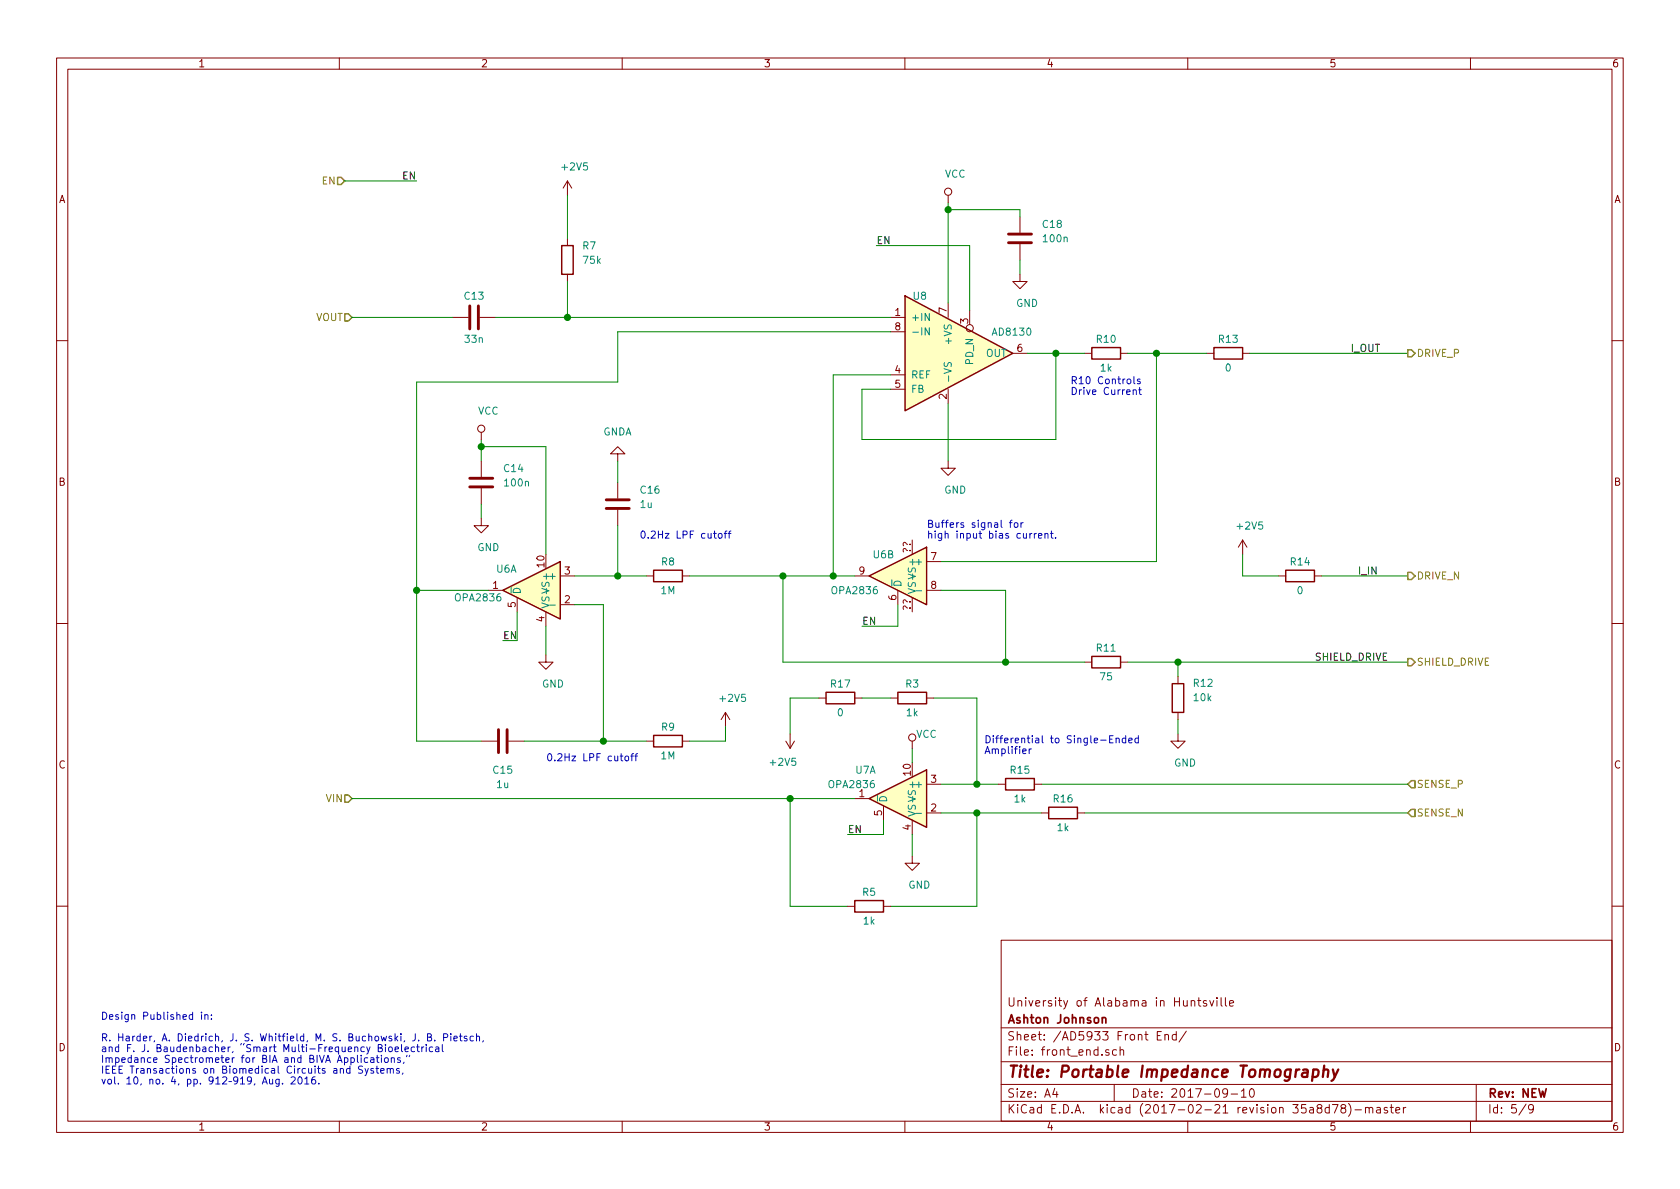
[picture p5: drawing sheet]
<svg xmlns="http://www.w3.org/2000/svg" width="297mm" height="210mm" viewBox="0 0 297 210" stroke-linecap="round" stroke-linejoin="round" font-family="sans-serif">
<g fill="none" stroke="#840000" stroke-width=".18">
<path d="M10 10.3h277v189.9h-277zM12 12.2h273v186.1h-273zM60 10.3v1.9M110 10.3v1.9M160 10.3v1.9M210 10.3v1.9M260 10.3v1.9M100.3 32v2.5M100.3 32l-.7 1.3M100.3 32l.8 1.3M167.6 34.5v1.3M180.3 38.3v2.8"/>
<path d="M80 56.1h2.8M84.8 56.1h2.8M100.3 42.2v1.2M100.3 48.5v1.3M157.5 56.1h2.5M157.5 58.7h2.5M167.6 53.6v2.5M171.4 54.9v2.5M180.3 48.5v1.3h1.3l-1.3 1.2-1.2-1.2h1.2M180.3 43.2v2.8M10 60.2h2M85.1 76.4v1.3"/>
<path d="M157.5 66.3h2.5M157.5 68.8h2.5M167.6 68.8v2.6M179.1 62.5h2.5M191.8 62.5h1.2M198.1 62.5h1.3M213.4 62.5h1.2M219.7 62.5h1.3M285 60.2h2M85.1 91.7v1.3h1.3l-1.3 1.2-1.3-1.2h1.3M85.1 81.5v2.8M85.1 86.4v2.7"/>
<path d="M109.2 80.3h1.3l-1.3-1.3-1.3 1.3h1.3v1.2M109.2 85.3v2.8M109.2 90.2v2.8M163.8 99.3h2.6M167.6 81.5v1.3h1.3l-1.3 1.3-1.2-1.3h1.2M219.7 95.5l-.8 1.3M219.7 95.5v2.5M219.7 95.5l.8 1.3M10 110.3h2M86.4 104.4h2.5M91.4 105.7v2.5M96.5 115.8v1.3h1.3l-1.3 1.3-1.3-1.3h1.3"/>
<path d="M96.5 108.2v2.5M99.1 101.8h2.5M99.1 106.9h2.5M114.3 101.8h1.3M120.6 101.8h1.3M151.1 101.8h2.6M158.7 104.4v2.5M163.8 104.4h2.6M191.8 117.1h1.2M198.1 117.1h1.3M208.3 119.6v1.3M226.1 101.8h1.2"/>
<path d="M232.4 101.8h1.3M285 110.3h2M85.1 131.1h2.8M89.9 131.1h2.8M114.3 131.1h1.3M120.6 131.1h1.3M128.3 126l-.8 1.2M128.3 126v2.5M128.3 126l.7 1.2M138.9 131.1l.8 1.2M139.7 129.8v2.5M140.5 131.1l-.8 1.2"/>
<path d="M144.8 123.4h1.2M151.1 123.4h1.3M157.5 123.4h1.2M161.3 131.1v1.2M163.8 138.7h2.6M163.8 123.4h1.3M176.5 138.7h1.3M182.9 138.7h1.2M208.3 129.8v1.3h1.2l-1.2 1.2-1.3-1.2h1.3M208.3 126v1.2M151.1 141.2h2.6M156.2 142.5v2.5"/>
<path d="M161.3 151.4v1.2h1.3l-1.3 1.3-1.3-1.3h1.3M161.3 145v2.6M163.8 143.8h2.6M184.1 143.8h1.3M190.5 143.8h1.3M10 160.2h2M149.9 160.3h1.2M156.2 160.3h1.3M177 166.3h108v32h-108zM210.6 177.1l.2-.2 .4 .1 .1 .9M211.8 176.9h.5M212 176.4v1.3l.3 .2"/>
<path d="M213.3 177l-.3-.1-.2 .2v.3l.5 .1v.3h-.5M213.9 176.9l.3 1 .4-1M215.2 176.4v.2M215.2 176.9v1M215.9 176.4v1.3l.2 .2M216.7 176.4v1.3l.2 .2M217.4 177.4l.7-.1-.1-.3-.4-.1-.2 .2v.7h.6M285 160.2h2M60 198.3v1.9M110 198.3v1.9M160 198.3v1.9M177 194.8h108"/>
<path d="M177 191.8h108M177 187.8h108M177 181.8h108M186.5 192.5l-.4 1h1M186.8 193v1M196.1 185.7l-.4-.1-.2 .2 .1 .2 .5 .2v.3h-.6M197 191.8v3M197.4 185.7l-.4-.1-.3 .3 .1 .6h.6M198 185.7l.3-.1 .3 .1 .1 .9M198 185.1v1.5M204.6 183.1h.5M205.3 182.4h-.7v1.5h.7"/>
<path d="M206 183.1l.2-.2 .4 .1v.9M206 182.9v1M208 183l-.5-.1-.2 .3v.6l.2 .1 .5-.1M208 182.4v1.5M209.8 182.3l-1.3 2M210 198.3v1.9M217 193.2l-.1 .2a.48 .48 0 0 1-.6-.1v-.6a.48 .48 0 0 1 .6-.1l.1 .1a1.19 1.19 0 0 1-.2 1.2l-.5 .1M217.7 193.5h1.1M219.5 193l.4-.5v1.5M219.5 194h.8M221.1 192.6l.2-.1a.8 .8 0 0 1 .5 .8 .8 .8 0 0 1-.5 .7 1 1 0 0 1-.2-1.4zM233.1 196l-.2-.3v-.2l.2-.2 .5 .1 .1 .2v.2l-.7 .2a.48 .48 0 0 0-.1 .7l.2 .1 .6-.1a.48 .48 0 0 0-.2-.7"/>
<path d="M235 195.9l-.4-.1-.3 .3 .1 .6 .2 .1 .4-.1M235 195.3v1.5M235.6 195.3h1l-.7 1.5M237.4 196l-.3-.3 .1-.2 .2-.2 .4 .1 .1 .2v.2l-.7 .2a.48 .48 0 0 0 0 .7l.2 .1 .5-.1a.48 .48 0 0 0-.1-.7h-.2M238.4 195.1a1.71 1.71 0 0 1 0 2.3M239.6 196.3h1.1M241.4 196l.1-.1a.37 .37 0 0 1 .6 .1v.8M241.4 195.8v1M242.1 196l.2-.2 .3 .1 .1 .9M243.4 195.9h.6l.1 .9M244.1 196.2l-.5 .1-.2 .2 .2 .3 .5-.1M245.3 195.9l-.4-.1-.2 .2 .1 .3 .5 .1v.3h-.6"/>
<path d="M245.8 195.8h.6M246 195.3v1.3l.4 .2M246.8 196.3l.7-.1-.1-.3-.4-.1-.2 .2 .1 .7h.5M248.1 195.8v1M248.6 195.8l-.5 .3M260 198.3v1.9M261 191.8v6.5M269.8 195.2l-1.2 2M271.1 196l-.3 .3-.4-.1-.1-.2v-.4l.1-.2 .4-.1 .2 .2a1.19 1.19 0 0 1-.2 1.2l-.4 .1"/>
<circle cx="167.6" cy="33.9" r=".63"/>
<circle cx="171.4" cy="58" r=".63"/>
<circle cx="85.1" cy="75.8" r=".63"/>
<circle cx="161.3" cy="130.4" r=".63"/>
</g>
<path d="M230.4 189.2h.8l-.1 1.2M231.2 189.6l-.7 .1a.4 .4 0 0 0-.3 .3 .4 .4 0 0 0 .2 .4l.7-.1M232.2 189.2a.68 .68 0 0 1 .9 .1v.8a.66 .66 0 0 1-1 .2M232.2 189.1l-.2 2M234 189.3a.52 .52 0 0 1 .9 .1l-.2 1M234.1 188.4l-.2 2M235.7 189.1l.3 1.3M236.6 189.1l-.9 1.8-.3 .2" fill="none" stroke="#840000" stroke-width=".41"/>
<path d="M194.9 180.1l.2-.2 .4 .1v.9" fill="none" stroke="#840000" stroke-width=".3"/>
<path d="M59.7 31.4h.6l.7 .6-.7 .6h-.6zM61 55.5h.6l.6 .6-.6 .7h-.6zM248.9 61.8h.7l.6 .7-.6 .6h-.7zM248.9 101.2h.7l.6 .6-.6 .7h-.7zM248.9 116.5h.7l.6 .6-.6 .6h-.7zM249.6 138h.6v1.3h-.6l-.7-.6zM61 140.6h.6l.6 .6-.6 .7h-.6zM249.6 143.1h.6v1.3h-.6l-.7-.6z" fill="none" stroke="#848400" stroke-width=".25"/>
<path d="M83.1 54.1v4.1M84.6 54.1v4.1M178.3 42.9h4.1M178.3 41.4h4.1M83.1 86.1h4M83.1 84.6h4M107.2 89.9h4.1M107.2 88.4h4.1M88.1 129v4.1M89.7 129v4.1" fill="none" stroke="#840000" stroke-width=".51"/>
<g fill="none" stroke="#840000" stroke-width=".25">
<path d="M99.3 43.4h2v5.1h-2zM160 52.3l19.1 10.2-19.1 10.1zM193 61.5h5.1v2h-5.1zM214.6 61.5h5.1v2h-5.1zM88.9 104.4l10.2-5.1v10.2zM115.6 100.8h5v2.1h-5zM153.7 101.8l10.1-5v10.1zM193 116.1h5.1v2h-5.1zM227.3 100.8h5.1v2.1h-5.1zM115.6 130h5v2.1h-5zM146 122.4h5.1v2.1h-5.1zM158.7 122.4h5.1v2.1h-5.1z"/>
<path d="M177.8 137.7h5.1v2h-5.1zM207.3 120.9h2v5.1h-2zM151.1 159.3h5.1v2h-5.1zM153.7 141.2l10.1-5.1v10.2zM185.4 142.7h5.1v2.1h-5.1z"/>
</g>
<g fill="#ffffc2" stroke="#ffffc2" stroke-width=".18">
<path d="M160 52.3l19.1 10.2-19.1 10.1z"/>
<path d="M153.7 101.8l10.1-5v10.1z"/>
<path d="M88.9 104.4l10.2-5.1v10.2z"/>
<path d="M153.7 141.2l10.1-5.1v10.2z"/>
</g>
<path d="M164.3 58v1.2l-.7-1.2v1.2M167 64.1l-.1 .5 .2 .2h.3l.3-.6 .3-.1 .2 .2-.1 .5M97.2 107h1M162 104.5h.9M162 143.8h.9" fill="none" stroke="#008484" stroke-width=".18"/>
<g fill="none" stroke="#008400" stroke-width=".18">
<path d="M61 32h12.7M100.3 34.5v7.7M167.6 35.8v17.8M167.6 37.1h12.7v1.2M62.2 56.1h17.8M87.6 56.1h69.9M100.3 49.8v6.3M154.9 43.4h16.5v11.5M157.5 58.7h-48.3v8.9h-35.5v63.5h11.4M180.3 46v2.5M85.1 77.7v3.8M85.1 79h11.4v19"/>
<path d="M157.5 66.3h-10.2v35.5M167.6 71.4v10.1M181.6 62.5h10.2M186.7 62.5v15.2h-34.3v-8.9h5.1M199.4 62.5h14M204.5 62.5v36.8h-38.1M221 62.5h27.9M85.1 89.1v2.6M109.2 81.5v3.8M109.2 93v8.8M219.7 98v3.8h6.4M73.7 104.4h12.7"/>
<path d="M91.4 108.2v5.1M96.5 110.7v5.1M101.6 101.8h12.7M101.6 106.9h5.1v24.2M121.9 101.8h29.2M138.4 101.8v15.3h53.4M158.7 106.9v3.8h-6.3M166.4 104.4h11.4v12.7M199.4 117.1h49.5M208.3 117.1v2.5M233.7 101.8h15.2M92.7 131.1h21.6"/>
<path d="M128.3 128.5v2.6h-6.4M144.8 123.4h-5.1v6.4M152.4 123.4h5.1M161.3 132.3v2.6M165.1 123.4h7.6v15.3M166.4 138.7h10.1M184.1 138.7h64.8M208.3 127.2v2.6M62.2 141.2h88.9M139.7 141.2v19.1h10.2M156.2 145v2.6h-6.3M161.3 147.6v3.8"/>
<path d="M166.4 143.8h17.7M172.7 143.8v16.5h-15.2M191.8 143.8h57.1"/>
</g>
<g fill="#008400" stroke="#008400" stroke-width=".25">
<circle cx="100.3" cy="56.1" r=".51"/>
<circle cx="167.6" cy="37.1" r=".51"/>
<circle cx="186.7" cy="62.5" r=".51"/>
<circle cx="147.3" cy="101.8" r=".51"/>
<circle cx="204.5" cy="62.5" r=".51"/>
<circle cx="208.3" cy="117.1" r=".51"/>
<circle cx="177.8" cy="117.1" r=".51"/>
<circle cx="138.4" cy="101.8" r=".51"/>
<circle cx="109.2" cy="101.8" r=".51"/>
<circle cx="106.7" cy="131.1" r=".51"/>
<circle cx="73.7" cy="104.4" r=".51"/>
<circle cx="85.1" cy="79" r=".51"/>
<circle cx="139.7" cy="141.2" r=".51"/>
<circle cx="172.7" cy="143.8" r=".51"/>
<circle cx="172.7" cy="138.7" r=".51"/>
</g>
<g fill="none" stroke="#0000c2" stroke-width=".18">
<path d="M200.4 69.1l.1-.2 .3 .1 .1 .8M200.4 68.9v.9M200.5 66.6v1.1l.2 .2M201.3 68.9h.5M201.5 68.5v1.1l.3 .2M201.6 67.1l-.3-.1-.2 .2v.2l.5 .1v.3h-.5M127.1 94.4l.3-.1 .2 .2v.6l-.3 .1-.3-.3zM128 94.3h.5M128.5 93.9l-.3 .2v1.1M128.8 94.3h.4M129.2 93.9l-.3 .2v1.1M178.5 92.4h.4"/>
<path d="M178.9 92l-.3 .2v1.1M179.4 92.5l.3-.1 .3 .3-.1 .5-.3 .1-.2-.2zM180.5 92.4v.9M180.9 92.4l-.4 .3M182.4 94.3l-.3 .3M182.9 94.3v.9M183.2 94.3l-.3 .3M183.6 94.7l.6-.1-.1-.2-.3-.1-.2 .2 .1 .6h.4M184.8 94.5l.1-.2 .3 .1 .1 .8M184.8 94.3v.9M185.7 94.3h.5M185.9 93.9v1.1l.3 .2"/>
<path d="M186.6 95v.2M110.6 133.8l.3-.1 .2 .1-.1 .7h-.3l-.2-.2zM111.5 133.7h.5M112 133.3l-.3 .1v1.1M112.2 133.7h.5M112.7 133.3l-.3 .1v1.1M182 132.4v.9M182.3 132.4l-.3 .3M196.2 130.7h.4M196.8 130.1h-.6v1.3h.6M197.3 130.7l.2-.2 .3 .1 .1 .8M197.3 130.5v.9"/>
<path d="M199 130.6l-.3-.1-.3 .3 .2 .5h.4M199 130.1v1.3M199.6 130.9l.6-.1-.1-.2-.4-.1-.1 .2v.6h.5M201.3 130.6l-.4-.1-.2 .3 .1 .5h.5M201.3 130.1v1.3M35.6 179v.1M35.6 179.4v.9M36.2 179.5l.2-.1 .3 .1 .1 .8M36.2 179.4v.9M37.4 179.5v.1M37.4 180.1v.2M47.7 190.8v.8l.3 .1 .2-.1"/>
<path d="M48.2 190.8v.9M49.4 190.8l-.1 1.2-.2 .1-.3-.1M49.4 190.9l-.4-.1-.3 .3 .2 .5h.5M50 191.6v.1M51.5 190.5l.4-.1 .2 .1 .1 .3-.1 .2-.7 .7h.8M52.8 190.5l.2-.1a.67 .67 0 0 1 .4 .7 .67 .67 0 0 1-.4 .6l-.3-.2v-.3zM53.9 190.8l.4-.4v1.3M53.9 191.7h.7M55.7 190.4l-.4 .1a.81 .81 0 0 0 0 1.2l.4-.1 .1-.4-.2-.3h-.3l-.2 .3M56.4 191.6v.1M62.1 187.1l.3-.1 .3 .3-.2 .5h-.4M63.2 186.6v1.1l.2 .2"/>
<path d="M63.9 187v.9M64.1 188.6l-.5-.1-.2 .3 .1 .3 .6 .2v.4l-.2 .1-.5-.1M64.5 188.9l.3 .9M65 187.1l-.4-.1-.2 .3 .1 .5h.5M65.1 188.9l-.4 1.2-.2 .1M65.6 187.1h.4l.1 .8M66 189l-.3-.1-.1 .2v.2l.4 .1v.3h-.4M66.1 187.3l-.4 .1-.2 .2 .1 .2h.5M66.5 188.9h.5M66.5 187h.5M66.6 188.5v1.1l.4 .2M66.7 186.6v1.1l.3 .2"/>
<path d="M66.9 185.3h.5l.2-.2-.1-.3-.6-.1v1.3h.5l.2-.2v-.3l-.3-.2M67.3 189.4l.6-.2v-.2l-.4-.1-.2 .2 .1 .6h.5M67.4 186.6v.1M67.4 187v.9M68.1 187.1l.3-.1 .3 .3-.2 .5-.3 .1-.2-.3zM68.1 185.1v.9M68.5 189.1l.1-.2 .3 .1 .1 .8M68.5 188.9v.9M68.8 185.3l.1-.2 .4 .2 .1 .4-.2 .2-.3 .1-.1-.2zM69 189.1l.2-.2 .3 .1v.8M69.2 187.2l.2-.2 .3 .1v.8M69.2 187v.9"/>
<path d="M69.8 185.5l.7-.1-.1-.2-.4-.1-.2 .2 .1 .6h.5M70.6 189l-.3-.1-.2 .2 .1 .2 .4 .1v.3h-.5M70.8 187.1l-.3-.1-.2 .2v.2l.5 .1v.3h-.5M71 184.7v1.1l.2 .2M71.2 189.7l-.1 .3M71.4 187.8l-.1 .3M71.6 185.5l.6-.1v-.2l-.4-.1-.2 .2 .1 .6h.5M72 186.6l-.1 .3M72.4 186.6l-.1 .3M73.3 185.2l-.4-.1-.2 .3 .1 .5h.5M73.4 182.8v.9l-.2 .3-.3 .1M73.7 185.1h.4"/>
<path d="M73.8 184.7v1.1l.3 .2M74 183.9v.2M74.6 185.1v.9M74.9 185.1l-.3 .3M75.4 184.7v.1M75.4 185.1v.9M75.6 183.4h.5l.2-.2-.1-.3-.6-.1v1.3h.5l.2-.2v-.3l-.3-.2M76.5 185.2l-.4-.1-.2 .3 .1 .5h.5M76.9 183.9v.2M77 185.2h.5l.1 .8M77.6 185.4l-.4 .1-.2 .2v.2h.6M78.2 184.7v1.1l.2 .2"/>
<path d="M78.4 183.5l.6-.1 .2-.2-.1-.3-.2-.1h-.5v1.3M79.7 182.8v.1M79.7 183.2v.9M80.3 183.6l.5-.1v-.2l-.4-.1-.1 .2v.6h.5M81.2 183.2h.5M81.4 182.8v1.1l.3 .2M82.5 183.3l-.3-.1-.1 .2v.2l.4 .1v.3h-.4M83.7 183.3l-.4-.1-.2 .3 .1 .5h.5M84.3 183.4l.1-.2 .3 .1 .1 .8M84.3 182.8v1.3M85.4 184l-.1 .2"/>
</g>
<text font-size="2.8" fill="#840000" x="178" y="190.5">Title: Portable Impedance Tomography</text>
<g font-size="2.1" fill="#840000">
<text x="178" y="178">University of Alabama in Huntsville</text>
<text x="178" y="184">Sheet: /AD5933 Front End/</text>
<text x="178" y="181">Ashton Johnson</text>
<text x="178" y="186.7">File: front_end.sch</text>
<text x="178" y="196.9">KiCad E.D.A. kicad (2017-02-21 revision 35a8d78)-master</text>
<text x="178" y="194.1">Size: A4</text>
<text x="200" y="194.1">Date: 2017-09-10</text>
<text x="263" y="194.1">Rev: NEW</text>
<text x="263" y="196.9">Id: 5/9</text>
</g>
<g font-size="1.8" fill="#840000">
<text x="35" y="11.9">1</text>
<text x="85" y="11.9">2</text>
<text x="135" y="11.9">3</text>
<text x="185" y="11.9">4</text>
<text x="235" y="11.9">5</text>
<text x="285" y="11.9">6</text>
<text x="10.4" y="35.9">A</text>
<text x="285.4" y="35.9">A</text>
<text x="158.3" y="55.9">1</text>
<text x="158.3" y="58.4">8</text>
<text x="167.4" y="55.3" transform="rotate(-90 167.4 55.3)">7</text>
<text x="171.2" y="57.2" transform="rotate(-90 171.2 57.2)">3</text>
<text x="179.9" y="62.2">6</text>
<text x="158.3" y="66">4</text>
<text x="158.3" y="68.6">5</text>
<text x="167.4" y="70.6" transform="rotate(-90 167.4 70.6)">2</text>
<text x="10.4" y="85.9">B</text>
<text x="285.4" y="85.9">B</text>
<text x="96.3" y="100.3" transform="rotate(-90 96.3 100.3)">10</text>
<text x="99.8" y="101.6">3</text>
<text x="151.9" y="101.6">9</text>
<text x="161" y="97.8" transform="rotate(-90 161 97.8)">??</text>
<text x="164.6" y="99.1">7</text>
<text x="87.1" y="104.1">1</text>
<text x="91.2" y="107.4" transform="rotate(-90 91.2 107.4)">5</text>
<text x="99.8" y="106.7">2</text>
<text x="158.5" y="106.1" transform="rotate(-90 158.5 106.1)">6</text>
<text x="161" y="108" transform="rotate(-90 161 108)">??</text>
<text x="164.6" y="104.1">8</text>
<text x="96.3" y="110" transform="rotate(-90 96.3 110)">4</text>
<text x="10.4" y="135.9">C</text>
<text x="161" y="137.1" transform="rotate(-90 161 137.1)">10</text>
<text x="285.4" y="135.9">C</text>
<text x="151.9" y="141">1</text>
<text x="164.6" y="143.5">2</text>
<text x="164.6" y="138.4">3</text>
<text x="156" y="144.2" transform="rotate(-90 156 144.2)">5</text>
<text x="161" y="146.8" transform="rotate(-90 161 146.8)">4</text>
<text x="10.4" y="185.9">D</text>
<text x="285.4" y="185.9">D</text>
<text x="35" y="199.9">1</text>
<text x="85" y="199.9">2</text>
<text x="135" y="199.9">3</text>
<text x="185" y="199.9">4</text>
<text x="235" y="199.9">5</text>
<text x="285" y="199.9">6</text>
</g>
<g font-size="1.8" fill="#848400">
<text x="57" y="32.6">EN</text>
<text x="55.8" y="56.8">VOUT</text>
<text x="250.4" y="63.1">DRIVE_P</text>
<text x="250.4" y="102.5">DRIVE_N</text>
<text x="250.4" y="117.7">SHIELD_DRIVE</text>
<text x="57.8" y="141.9">VIN</text>
<text x="250.4" y="139.3">SENSE_P</text>
<text x="250.4" y="144.4">SENSE_N</text>
</g>
<g font-size="1.8">
<text x="71.2" y="31.7">EN</text>
<text x="154.9" y="43.2">EN</text>
<text x="238.8" y="62.2">I_OUT</text>
<text x="240" y="101.6">I_IN</text>
<text x="88.9" y="113">EN</text>
<text x="152.4" y="110.5">EN</text>
<text x="232.4" y="116.8">SHIELD_DRIVE</text>
<text x="149.9" y="147.3">EN</text>
</g>
<g font-size="1.8" fill="#008484">
<text x="99.5" y="30.1">+2V5</text>
<text x="167.1" y="31.4">VCC</text>
<text x="184.4" y="40.3">C18</text>
<text x="103.1" y="44.1">R7</text>
<text x="103.2" y="46.7">75k</text>
<text x="184.6" y="42.8">100n</text>
<text x="82.2" y="53">C13</text>
<text x="161.5" y="53">U8</text>
<text x="161" y="56.8">+IN</text>
<text x="161" y="59.3">-IN</text>
<text x="175.7" y="59.4">AD8130</text>
<text x="179.7" y="54.3">GND</text>
<text x="82.3" y="60.6">33n</text>
<text x="168.3" y="60.5" transform="rotate(-90 168.3 60.5)">+VS</text>
<text x="172.1" y="64.4" transform="rotate(-90 172.1 64.4)">PD_N</text>
<text x="174.3" y="63.1">OUT</text>
<text x="194" y="60.6">R10</text>
<text x="194.6" y="65.7">1k</text>
<text x="215.5" y="60.6">R13</text>
<text x="216.7" y="65.7">0</text>
<text x="161" y="66.9">REF</text>
<text x="161" y="69.5">FB</text>
<text x="168.3" y="67.8" transform="rotate(-90 168.3 67.8)">-VS</text>
<text x="84.5" y="73.3">VCC</text>
<text x="106.6" y="77">GNDA</text>
<text x="89.2" y="83.5">C14</text>
<text x="89.4" y="86">100n</text>
<text x="113.3" y="89.8">1u</text>
<text x="113.3" y="87.3">C16</text>
<text x="167" y="87.3">GND</text>
<text x="218.9" y="93.6">+2V5</text>
<text x="84.4" y="97.5">GND</text>
<text x="87.8" y="101.3">U6A</text>
<text x="117" y="100">R8</text>
<text x="154.5" y="98.7">U6B</text>
<text x="162.3" y="99.9">+</text>
<text x="228.2" y="100">R14</text>
<text x="80.7" y="106.3">OPA2836</text>
<text x="92.1" y="105.2" transform="rotate(-90 92.1 105.2)">D</text>
<text x="97.2" y="107.7" transform="rotate(-90 97.2 107.7)">VS-VS+</text>
<text x="97.5" y="102.5">+</text>
<text x="116.9" y="105.1">1M</text>
<text x="147.2" y="105.1">OPA2836</text>
<text x="159.4" y="103.9" transform="rotate(-90 159.4 103.9)">D</text>
<text x="161.9" y="105.2" transform="rotate(-90 161.9 105.2)">VS-VS+</text>
<text x="229.4" y="105.1">0</text>
<text x="194" y="115.2">R11</text>
<text x="95.8" y="121.6">GND</text>
<text x="127.5" y="124.1">+2V5</text>
<text x="147" y="121.6">R17</text>
<text x="160.2" y="121.6">R3</text>
<text x="194.6" y="120.3">75</text>
<text x="211.1" y="121.5">R12</text>
<text x="211.2" y="124">10k</text>
<text x="117" y="129.2">R9</text>
<text x="148.1" y="126.7">0</text>
<text x="160.3" y="126.7">1k</text>
<text x="162" y="130.5">VCC</text>
<text x="87.3" y="136.8">C15</text>
<text x="116.9" y="134.3">1M</text>
<text x="136.3" y="135.4">+2V5</text>
<text x="151.3" y="136.8">U7A</text>
<text x="178.7" y="136.8">R15</text>
<text x="207.6" y="135.6">GND</text>
<text x="87.9" y="139.4">1u</text>
<text x="146.7" y="139.4">OPA2836</text>
<text x="156.8" y="142" transform="rotate(-90 156.8 142)">D</text>
<text x="162.3" y="139.3">+</text>
<text x="179.4" y="141.9">1k</text>
<text x="186.3" y="141.9">R16</text>
<text x="161.9" y="144.5" transform="rotate(-90 161.9 144.5)">VS-VS+</text>
<text x="187" y="147">1k</text>
<text x="152.6" y="158.4">R5</text>
<text x="160.6" y="157.1">GND</text>
<text x="152.7" y="163.5">1k</text>
</g>
<g font-size="1.8" fill="#0000c2">
<text x="189.2" y="67.9">R10 Controls</text>
<text x="189.2" y="69.8">Drive Current</text>
<text x="113" y="95.2">0.2Hz LPF cutoff</text>
<text x="163.8" y="93.3">Buffers signal for</text>
<text x="163.8" y="95.2">high input bias current.</text>
<text x="174" y="131.4">Differential to Single-Ended</text>
<text x="96.5" y="134.6">0.2Hz LPF cutoff</text>
<text x="174" y="133.3">Amplifier</text>
<text x="17.8" y="180.3">Design Published in:</text>
<text x="17.8" y="184.1">R. Harder, A. Diedrich, J. S. Whitfield, M. S. Buchowski, J. B. Pietsch,</text>
<text x="17.8" y="186">and F. J. Baudenbacher, Smart Multi-Frequency Bioelectrical</text>
<text x="17.8" y="188">Impedance Spectrometer for BIA and BIVA Applications,</text>
<text x="17.8" y="189.9">IEEE Transactions on Biomedical Circuits and Systems,</text>
<text x="17.8" y="191.8">vol. 10, no. 4, pp. 912919, Aug. 2016.</text>
</g>
</svg>
